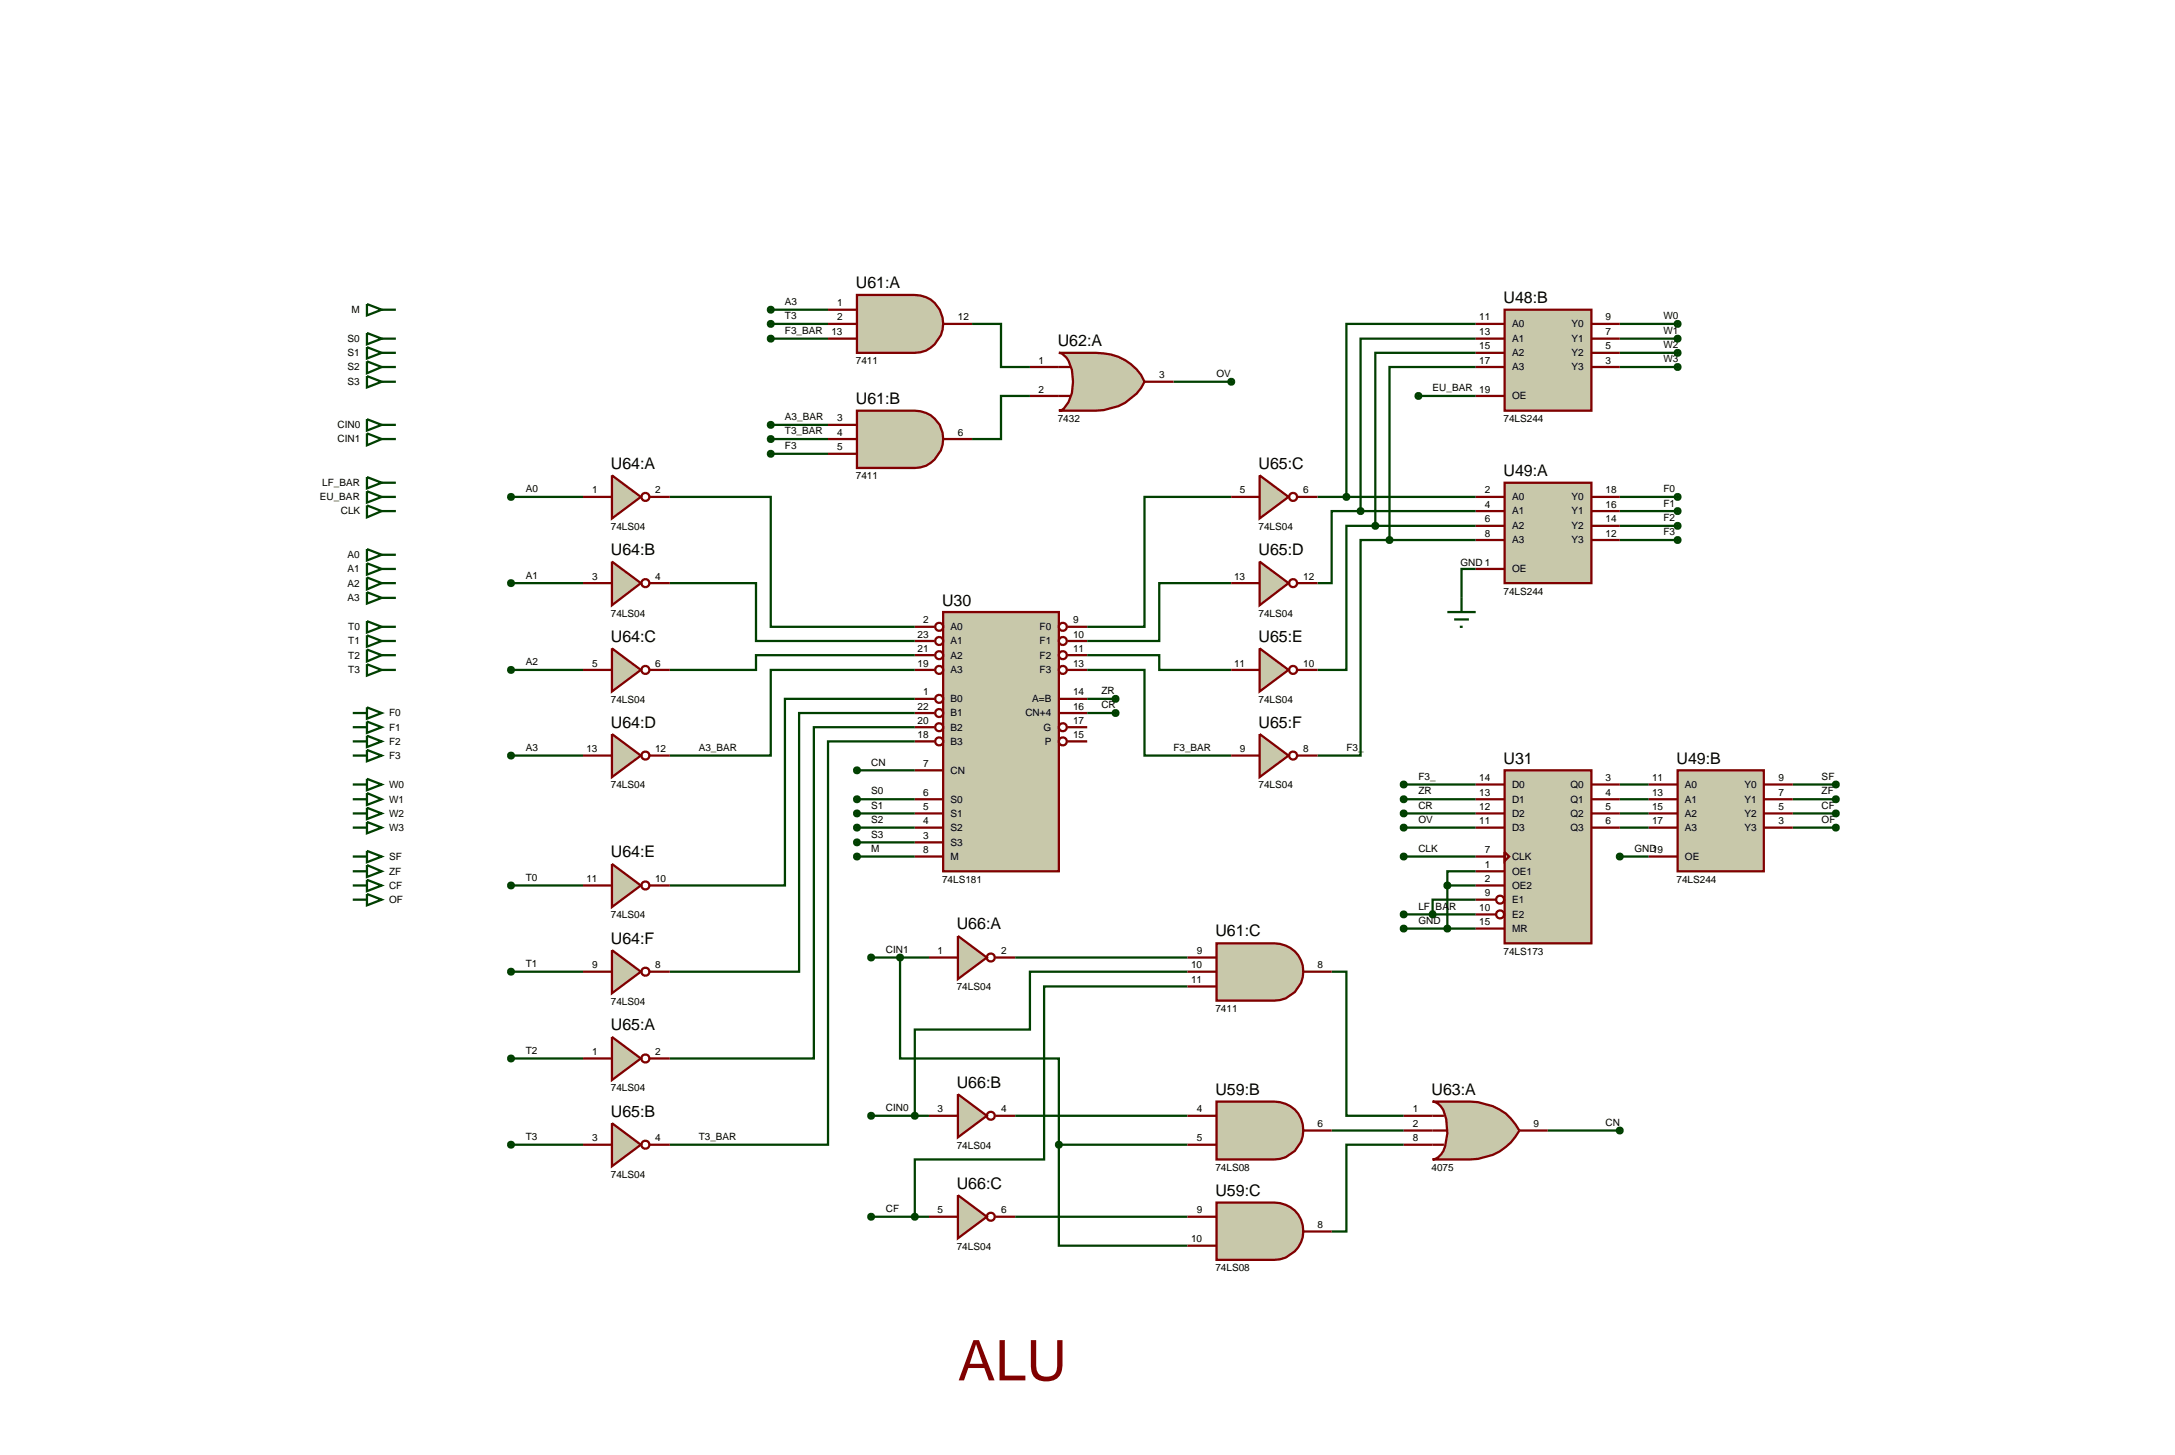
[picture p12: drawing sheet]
<svg xmlns="http://www.w3.org/2000/svg" width="384mm" height="257mm" viewBox="0 0 384 257" stroke-linecap="round" stroke-linejoin="round" font-family="sans-serif">
<g fill="none" stroke="#004000" stroke-width=".4">
<path d="M64.7 58.7l2.6 1-2.6 1zM64.7 53.6l2.6 1-2.6 1zM67.3 59.7h2.5M67.3 54.6h2.5M135.9 57.1h10.1M135.9 59.7h10.1M135.9 54.6h10.1M171.4 57.1h5.1v7.6h5.1M260.2 57.1h-22.8v30.5M260.2 59.7h-20.3v30.4M285.6 57.1h10.2M285.6 59.7h10.2"/>
<path d="M64.7 61.2l2.6 1-2.6 1zM64.7 63.7l2.6 1-2.6 1.1zM64.7 66.3l2.6 1-2.6 1zM64.7 73.9l2.6 1-2.6 1zM64.7 76.4l2.6 1-2.6 1.1zM67.3 62.2h2.5M67.3 64.7h2.5M67.3 67.3h2.5M67.3 74.9h2.5M67.3 77.4h2.5M135.9 74.9h10.1M135.9 77.4h10.1"/>
<path d="M181.6 69.8h-5.1v7.6h-5.1M206.9 67.3h10.2M250.1 69.8h10.1M260.2 62.2h-17.7v30.5M260.2 64.7h-15.2v30.5M285.6 62.2h10.2M285.6 64.7h10.2M64.7 84.1l2.6 1-2.6 1zM64.7 86.6l2.6 1-2.6 1zM64.7 89.1l2.6 1-2.6 1.1zM64.7 96.8l2.6 1-2.6 1zM64.7 99.3l2.6 1-2.6 1z"/>
<path d="M67.3 87.6h2.5M67.3 90.1h2.5M67.3 85.1h2.5M67.3 97.8h2.5M90.1 87.6h12.7M118.1 87.6h17.8v22.9h25.4M135.9 80h10.1M217.1 87.6h-15.3v22.9h-10.1M232.3 87.6h27.9M239.9 90.1h-5.1v12.7h-2.5M239.9 90.1h20.3M242.5 92.7h-5.1v25.4h-5.1"/>
<path d="M242.5 92.7h17.7M245 95.2h-5.1v38h-7.6M245 95.2h15.2M285.6 87.6h10.2M285.6 90.1h10.2M285.6 92.7h10.2M285.6 95.2h10.2M64.7 101.8l2.6 1-2.6 1.1zM64.7 104.4l2.6 1-2.6 1zM64.7 109.5l2.6 1-2.6 1zM64.7 112l2.6 1-2.6 1zM64.7 114.5l2.6 1-2.6 1.1z"/>
<path d="M64.7 117.1l2.6 1-2.6 1zM67.3 102.8h2.5M67.3 118.1h2.5M67.3 100.3h2.5M67.3 105.4h2.5M67.3 110.5h2.5M67.3 113h2.5M67.3 115.5h2.5M90.1 102.8h12.7M90.1 118.1h12.7M118.1 102.8h15.2v10.2h28M161.3 115.5h-28v2.6h-15.2"/>
<path d="M161.3 118.1h-25.4v15.1h-17.8M191.7 115.5h12.7v2.6h12.7M191.7 118.1h10.1v15.1h15.3M217.1 102.8h-12.7v10.2h-12.7M260.2 100.3h-2.5v5.1M62.2 133.2h2.5M62.2 125.7h2.5M62.2 138.3h2.5M62.2 128.2h2.5M62.2 130.7h2.5M64.7 124.7l2.6 1-2.6 1zM64.7 127.2l2.6 1-2.6 1z"/>
<path d="M64.7 129.7l2.6 1-2.6 1zM64.7 132.2l2.6 1-2.6 1zM64.7 137.3l2.6 1-2.6 1zM64.7 139.8l2.6 1.1-2.6 1zM90.1 133.2h12.7M151.1 135.8h10.2M161.3 123.2h-22.9v32.9h-20.3M161.3 125.7h-20.4v45.6h-22.8M161.3 128.2h-17.8v58.4h-25.4M161.3 130.7h-15.3v71.1h-27.9M191.7 123.2h5M191.7 125.7h5"/>
<path d="M247.5 138.3h12.7M285.6 138.3h5.1M316.1 138.3h7.6M62.2 156.1h2.5M62.2 140.9h2.5M62.2 143.4h2.5M62.2 145.9h2.5M62.2 151h2.5M62.2 153.6h2.5M62.2 158.6h2.5M64.7 142.4l2.6 1-2.6 1zM64.7 144.9l2.6 1-2.6 1z"/>
<path d="M64.7 150l2.6 1-2.6 1zM64.7 152.5l2.6 1.1-2.6 1zM64.7 155.1l2.6 1-2.6 1zM64.7 157.6l2.6 1-2.6 1zM90.1 156.1h12.7M151.1 140.9h10.2M151.1 143.4h10.2M151.1 145.9h10.2M151.1 148.5h10.2M151.1 151h10.2M247.5 140.9h12.7M247.5 143.4h12.7"/>
<path d="M247.5 145.9h12.7M247.5 151h12.7M255.2 156.1h5M255.2 156.1v7.6M260.2 153.6h-5v2.5M260.2 158.6h-7.6v2.6M285.6 140.9h5.1M285.6 143.4h5.1M285.6 145.9h5.1M285.6 151h5.1M316.1 140.9h7.6M316.1 143.4h7.6"/>
<path d="M316.1 145.9h7.6M90.1 171.3h12.7M153.6 168.8h10.2M158.7 168.8v17.8h28v15.2M179 168.8h30.4M209.4 171.3h-27.8v10.2h-20.3v15.2M209.4 173.9h-25.3v30.5h-22.8v10.1M234.8 171.3h2.6v25.4h10.1M247.5 163.7h12.7M247.5 161.2h12.7M90.1 186.6h12.7M153.6 196.7h10.2"/>
<path d="M179 196.7h30.4M234.8 199.3h12.7M272.9 199.3h12.7M90.1 201.8h12.7M153.6 214.5h10.2M179 214.5h30.4M186.7 201.8v17.8h22.7M186.7 201.8h22.7M247.5 201.8h-10.1v15.3h-2.6"/>
</g>
<path d="M166.3 107.9h20.4v45.7h-20.4z" fill="#c8c8aa" stroke="#800000" stroke-width=".4"/>
<g fill="none" stroke="#800000" stroke-width=".4">
<path d="M161.3 110.5h3.5M161.3 113h3.5M161.3 115.5h3.5M161.3 118.1h3.5M188.2 110.5h3.5M188.2 113h3.5M188.2 115.5h3.5M188.2 118.1h3.5M161.3 123.2h3.5M161.3 125.7h3.5M161.3 128.2h3.5M161.3 130.7h3.5"/>
<path d="M161.3 135.8h5M186.7 123.2h5M186.7 125.7h5M188.2 128.2h3.5M188.2 130.7h3.5M161.3 140.9h5M161.3 143.4h5M161.3 145.9h5M161.3 148.5h5M161.3 151h5"/>
<circle cx="165.6" cy="115.5" r=".7"/>
<circle cx="165.6" cy="118.1" r=".7"/>
<circle cx="165.6" cy="113" r=".7"/>
<circle cx="165.6" cy="110.5" r=".7"/>
<circle cx="187.4" cy="115.5" r=".7"/>
<circle cx="187.4" cy="118.1" r=".7"/>
<circle cx="187.4" cy="113" r=".7"/>
<circle cx="187.4" cy="110.5" r=".7"/>
<circle cx="165.6" cy="128.2" r=".7"/>
<circle cx="165.6" cy="130.7" r=".7"/>
<circle cx="165.6" cy="125.7" r=".7"/>
<circle cx="165.6" cy="123.2" r=".7"/>
<circle cx="187.4" cy="128.2" r=".7"/>
<circle cx="187.4" cy="130.7" r=".7"/>
</g>
<path d="M107.9 83.8l5.1 3.8-5.1 3.8z" fill="#c8c8aa" stroke="#800000" stroke-width=".4"/>
<g fill="none" stroke="#800000" stroke-width=".4">
<path d="M102.8 87.6h5.1M114.5 87.6h3.6"/>
<circle cx="113.8" cy="87.6" r=".7"/>
</g>
<path d="M107.9 99l5.1 3.8-5.1 3.9z" fill="#c8c8aa" stroke="#800000" stroke-width=".4"/>
<g fill="none" stroke="#800000" stroke-width=".4">
<path d="M102.8 102.8h5.1M114.5 102.8h3.6"/>
<circle cx="113.8" cy="102.8" r=".7"/>
</g>
<path d="M107.9 114.3l5.1 3.8-5.1 3.8z" fill="#c8c8aa" stroke="#800000" stroke-width=".4"/>
<g fill="none" stroke="#800000" stroke-width=".4">
<path d="M102.8 118.1h5.1M114.5 118.1h3.6"/>
<circle cx="113.8" cy="118.1" r=".7"/>
</g>
<path d="M107.9 129.4l5.1 3.8-5.1 3.8z" fill="#c8c8aa" stroke="#800000" stroke-width=".4"/>
<g fill="none" stroke="#800000" stroke-width=".4">
<path d="M102.8 133.2h5.1M114.5 133.2h3.6"/>
<circle cx="113.8" cy="133.2" r=".7"/>
</g>
<path d="M107.9 152.3l5.1 3.8-5.1 3.8z" fill="#c8c8aa" stroke="#800000" stroke-width=".4"/>
<g fill="none" stroke="#800000" stroke-width=".4">
<path d="M102.8 156.1h5.1M114.5 156.1h3.6"/>
<circle cx="113.8" cy="156.1" r=".7"/>
</g>
<path d="M107.9 167.5l5.1 3.8-5.1 3.8z" fill="#c8c8aa" stroke="#800000" stroke-width=".4"/>
<g fill="none" stroke="#800000" stroke-width=".4">
<path d="M102.8 171.3h5.1M114.5 171.3h3.6"/>
<circle cx="113.8" cy="171.3" r=".7"/>
</g>
<path d="M107.9 182.8l5.1 3.8-5.1 3.8z" fill="#c8c8aa" stroke="#800000" stroke-width=".4"/>
<g fill="none" stroke="#800000" stroke-width=".4">
<path d="M102.8 186.6h5.1M114.5 186.6h3.6"/>
<circle cx="113.8" cy="186.6" r=".7"/>
</g>
<path d="M107.9 198l5.1 3.8-5.1 3.8z" fill="#c8c8aa" stroke="#800000" stroke-width=".4"/>
<g fill="none" stroke="#800000" stroke-width=".4">
<path d="M102.8 201.8h5.1M114.5 201.8h3.6"/>
<circle cx="113.8" cy="201.8" r=".7"/>
</g>
<path d="M89.7 87.3l.4-.2-.5 .5zM90.1 87.1l.3 .1 .2 .4zM90.6 87.6l-.1 .3-.4 .2zM89.6 87.6l.5 .5-.4-.2z" fill="#004000" stroke="#004000" stroke-width=".4"/>
<path d="M89.6 87.6l.5-.5 .5 .5-.5 .5z" fill="#004000"/>
<path d="M89.7 102.5l.4-.2-.5 .5zM90.1 102.3l.3 .1 .2 .4zM90.1 103.3l.5-.5-.2 .4zM89.6 102.8l.5 .5-.3-.1z" fill="#004000" stroke="#004000" stroke-width=".4"/>
<path d="M89.6 102.8l.5-.5 .5 .5-.5 .5z" fill="#004000"/>
<path d="M89.7 117.8l.4-.2-.5 .5zM90.1 117.6l.3 .1 .2 .4zM90.1 118.6l.5-.5-.2 .4zM89.6 118.1l.5 .5-.3-.1z" fill="#004000" stroke="#004000" stroke-width=".4"/>
<path d="M89.6 118.1l.5-.5 .5 .5-.5 .5z" fill="#004000"/>
<path d="M89.7 132.9l.4-.2-.5 .5zM90.1 132.7l.3 .1 .2 .4zM90.6 133.2l-.1 .3-.4 .2zM89.6 133.2l.5 .5-.3-.1z" fill="#004000" stroke="#004000" stroke-width=".4"/>
<path d="M89.6 133.2l.5-.5 .5 .5-.5 .5z" fill="#004000"/>
<path d="M89.7 155.8l.4-.2-.5 .5zM90.1 155.6l.4 .2 .1 .3zM90.1 156.6l.5-.5-.2 .4zM89.6 156.1l.5 .5-.3-.1z" fill="#004000" stroke="#004000" stroke-width=".4"/>
<path d="M89.6 156.1l.5-.5 .5 .5-.5 .5z" fill="#004000"/>
<path d="M89.7 171l.4-.2-.5 .5zM90.1 170.8l.3 .1 .2 .4zM90.6 171.3l-.1 .3-.4 .2zM89.6 171.3l.5 .5-.3-.1z" fill="#004000" stroke="#004000" stroke-width=".4"/>
<path d="M89.6 171.3l.5-.5 .5 .5-.5 .5z" fill="#004000"/>
<path d="M89.7 186.3l.4-.2-.5 .5zM90.1 186.1l.3 .1 .2 .4zM90.6 186.6l-.1 .3-.4 .2zM89.6 186.6l.5 .5-.3-.1z" fill="#004000" stroke="#004000" stroke-width=".4"/>
<path d="M89.6 186.6l.5-.5 .5 .5-.5 .5z" fill="#004000"/>
<path d="M89.7 201.5l.4-.2-.5 .5zM90.1 201.3l.4 .2 .1 .3zM90.1 202.3l.5-.5-.2 .4zM89.6 201.8l.5 .5-.3-.1z" fill="#004000" stroke="#004000" stroke-width=".4"/>
<path d="M89.6 201.8l.5-.5 .5 .5-.5 .5z" fill="#004000"/>
<path d="M150.7 135.5l.4-.2-.5 .5zM151.1 135.3l.4 .2 .1 .3zM151.6 135.8l-.1 .3-.4 .2zM150.6 135.8l.5 .5-.4-.2z" fill="#004000" stroke="#004000" stroke-width=".4"/>
<path d="M150.6 135.8l.5-.5 .5 .5-.5 .5z" fill="#004000"/>
<path d="M150.8 140.5l.3-.1-.5 .5zM151.1 140.4l.3 .1 .2 .4zM151.6 140.9l-.1 .3-.4 .2zM150.6 140.9l.5 .5-.4-.2z" fill="#004000" stroke="#004000" stroke-width=".4"/>
<path d="M150.6 140.9l.5-.5 .5 .5-.5 .5z" fill="#004000"/>
<path d="M150.8 143l.3-.1-.5 .5zM151.1 142.9l.4 .2 .1 .3zM151.6 143.4l-.1 .3-.4 .2zM150.6 143.4l.5 .5-.4-.2z" fill="#004000" stroke="#004000" stroke-width=".4"/>
<path d="M151.1 142.9l.5 .5-.5 .5-.5-.5z" fill="#004000"/>
<path d="M150.8 145.5l.3-.1-.5 .5zM151.1 145.4l.3 .1 .2 .4zM151.6 145.9l-.1 .3-.4 .2zM150.6 145.9l.5 .5-.4-.2z" fill="#004000" stroke="#004000" stroke-width=".4"/>
<path d="M150.6 145.9l.5-.5 .5 .5-.5 .5z" fill="#004000"/>
<path d="M150.8 148.1l.3-.1-.5 .5zM151.1 148l.3 .1 .2 .4zM151.6 148.5l-.1 .3-.4 .2zM150.6 148.5l.5 .5-.4-.2z" fill="#004000" stroke="#004000" stroke-width=".4"/>
<path d="M150.6 148.5l.5-.5 .5 .5-.5 .5z" fill="#004000"/>
<path d="M150.7 150.7l.4-.2-.5 .5zM151.1 150.5l.4 .2 .1 .3zM151.6 151l-.1 .3-.4 .2zM150.6 151l.5 .5-.4-.2z" fill="#004000" stroke="#004000" stroke-width=".4"/>
<path d="M150.6 151l.5-.5 .5 .5-.5 .5z" fill="#004000"/>
<path d="M222.1 83.8l5.1 3.8-5.1 3.8z" fill="#c8c8aa" stroke="#800000" stroke-width=".4"/>
<g fill="none" stroke="#800000" stroke-width=".4">
<path d="M217.1 87.6h5M228.7 87.6h3.6"/>
<circle cx="228" cy="87.6" r=".7"/>
</g>
<path d="M222.1 99l5.1 3.8-5.1 3.9z" fill="#c8c8aa" stroke="#800000" stroke-width=".4"/>
<g fill="none" stroke="#800000" stroke-width=".4">
<path d="M217.1 102.8h5M228.7 102.8h3.6"/>
<circle cx="228" cy="102.8" r=".7"/>
</g>
<path d="M222.1 114.3l5.1 3.8-5.1 3.8z" fill="#c8c8aa" stroke="#800000" stroke-width=".4"/>
<g fill="none" stroke="#800000" stroke-width=".4">
<path d="M217.1 118.1h5M228.7 118.1h3.6"/>
<circle cx="228" cy="118.1" r=".7"/>
</g>
<path d="M222.1 129.4l5.1 3.8-5.1 3.8z" fill="#c8c8aa" stroke="#800000" stroke-width=".4"/>
<g fill="none" stroke="#800000" stroke-width=".4">
<path d="M217.1 133.2h5M228.7 133.2h3.6"/>
<circle cx="228" cy="133.2" r=".7"/>
</g>
<path d="M196.3 122.9l.4-.2-.5 .5zM196.7 122.7l.4 .2 .1 .3zM196.7 123.7l.5-.5-.1 .3zM196.2 123.2l.5 .5-.3-.1z" fill="#004000" stroke="#004000" stroke-width=".4"/>
<path d="M196.2 123.2l.5-.5 .5 .5-.5 .5z" fill="#004000"/>
<path d="M196.3 125.4l.4-.2-.5 .5zM196.7 125.2l.4 .2 .1 .3zM197.2 125.7l-.1 .3-.4 .2zM196.2 125.7l.5 .5-.4-.2z" fill="#004000" stroke="#004000" stroke-width=".4"/>
<path d="M196.2 125.7l.5-.5 .5 .5-.5 .5z" fill="#004000"/>
<path d="M265.3 85.1h15.3v17.7h-15.3z" fill="#c8c8aa" stroke="#800000" stroke-width=".4"/>
<path d="M260.2 87.6h5.1M260.2 90.1h5.1M260.2 92.7h5.1M260.2 95.2h5.1M280.6 87.6h5M280.6 90.1h5M280.6 92.7h5M280.6 95.2h5M260.2 100.3h5.1" fill="none" stroke="#800000" stroke-width=".4"/>
<path d="M265.3 54.6h15.3v17.8h-15.3z" fill="#c8c8aa" stroke="#800000" stroke-width=".4"/>
<path d="M260.2 57.1h5.1M260.2 59.7h5.1M280.6 57.1h5M280.6 59.7h5M260.2 62.2h5.1M260.2 64.7h5.1M260.2 69.8h5.1M280.6 62.2h5M280.6 64.7h5" fill="none" stroke="#800000" stroke-width=".4"/>
<path d="M237.1 87.2l.3-.1-.5 .5zM237.4 87.1l.4 .2 .1 .3zM237.9 87.6l-.1 .3-.4 .2zM236.9 87.6l.5 .5-.3-.1z" fill="#004000" stroke="#004000" stroke-width=".4"/>
<path d="M236.9 87.6l.5-.5 .5 .5-.5 .5z" fill="#004000"/>
<path d="M239.5 89.8l.4-.2-.5 .5zM239.9 89.6l.3 .1 .2 .4zM239.9 90.6l.5-.5-.2 .4zM239.4 90.1l.5 .5-.4-.2z" fill="#004000" stroke="#004000" stroke-width=".4"/>
<path d="M239.9 89.6l.5 .5-.5 .5-.5-.5z" fill="#004000"/>
<path d="M242.1 92.4l.4-.2-.5 .5zM242.5 92.2l.3 .1 .2 .4zM242.5 93.2l.5-.5-.2 .4zM242 92.7l.5 .5-.3-.1z" fill="#004000" stroke="#004000" stroke-width=".4"/>
<path d="M242 92.7l.5-.5 .5 .5-.5 .5z" fill="#004000"/>
<path d="M244.7 94.8l.3-.1-.5 .5zM245 94.7l.4 .2 .1 .3zM245 95.7l.5-.5-.2 .4zM244.5 95.2l.5 .5-.4-.2z" fill="#004000" stroke="#004000" stroke-width=".4"/>
<path d="M245 94.7l.5 .5-.5 .5-.5-.5z" fill="#004000"/>
<path d="M295.5 56.7l.3-.1-.5 .5zM295.8 56.6l.3 .1 .2 .4zM295.8 57.6l.5-.5-.2 .4zM295.3 57.1l.5 .5-.4-.2z" fill="#004000" stroke="#004000" stroke-width=".4"/>
<path d="M295.8 56.6l.5 .5-.5 .5-.5-.5z" fill="#004000"/>
<path d="M295.5 59.3l.3-.1-.5 .5zM295.8 59.2l.3 .1 .2 .4zM295.8 60.2l.5-.5-.2 .4zM295.3 59.7l.5 .5-.4-.2z" fill="#004000" stroke="#004000" stroke-width=".4"/>
<path d="M295.8 59.2l.5 .5-.5 .5-.5-.5z" fill="#004000"/>
<path d="M295.5 61.8l.3-.1-.5 .5zM295.8 61.7l.3 .1 .2 .4zM295.8 62.7l.5-.5-.2 .4zM295.3 62.2l.5 .5-.4-.2z" fill="#004000" stroke="#004000" stroke-width=".4"/>
<path d="M295.8 61.7l.5 .5-.5 .5-.5-.5z" fill="#004000"/>
<path d="M295.5 64.3l.3-.1-.5 .5zM295.8 64.2l.3 .1 .2 .4zM295.8 65.2l.5-.5-.2 .4zM295.3 64.7l.5 .5-.4-.2z" fill="#004000" stroke="#004000" stroke-width=".4"/>
<path d="M295.3 64.7l.5-.5 .5 .5-.5 .5z" fill="#004000"/>
<path d="M295.4 87.3l.4-.2-.5 .5zM295.8 87.1l.3 .1 .2 .4zM295.8 88.1l.5-.5-.1 .3zM295.3 87.6l.5 .5-.4-.2z" fill="#004000" stroke="#004000" stroke-width=".4"/>
<path d="M295.3 87.6l.5-.5 .5 .5-.5 .5z" fill="#004000"/>
<path d="M295.4 89.8l.4-.2-.5 .5zM295.8 89.6l.3 .1 .2 .4zM295.8 90.6l.5-.5-.2 .4zM295.3 90.1l.5 .5-.4-.2z" fill="#004000" stroke="#004000" stroke-width=".4"/>
<path d="M295.3 90.1l.5-.5 .5 .5-.5 .5z" fill="#004000"/>
<path d="M295.4 92.4l.4-.2-.5 .5zM295.8 92.2l.3 .1 .2 .4zM295.8 93.2l.5-.5-.2 .4zM295.3 92.7l.5 .5-.4-.2z" fill="#004000" stroke="#004000" stroke-width=".4"/>
<path d="M295.3 92.7l.5-.5 .5 .5-.5 .5z" fill="#004000"/>
<path d="M295.5 94.8l.3-.1-.5 .5zM295.8 94.7l.4 .2 .1 .3zM295.8 95.7l.5-.5-.2 .4zM295.3 95.2l.5 .5-.4-.2z" fill="#004000" stroke="#004000" stroke-width=".4"/>
<path d="M295.8 94.7l.5 .5-.5 .5-.5-.5z" fill="#004000"/>
<path d="M249.8 69.4l.3-.1-.5 .5zM250.1 69.3l.4 .2 .1 .3zM250.6 69.8l-.1 .3-.4 .2zM249.6 69.8l.5 .5-.3-.1z" fill="#004000" stroke="#004000" stroke-width=".4"/>
<path d="M250.1 69.3l.5 .5-.5 .5-.5-.5z" fill="#004000"/>
<path d="M255.2 107.9h5M256.4 109.2h2.6M257.4 110.5h.5M257.7 105.4v2.5" fill="none" stroke="#004000" stroke-width=".4"/>
<path d="M151.1 52h10.2a5.1 5.1 0 0 1 5 5.1 5.1 5.1 0 0 1-5 5.1h-10.2z" fill="#c8c8aa" stroke="#800000" stroke-width=".4"/>
<path d="M146 54.6h5.1M146 57.1h5.1M146 59.7h5.1M166.3 57.1h5.1" fill="none" stroke="#800000" stroke-width=".4"/>
<path d="M151.1 72.4h10.2a5.1 5.1 0 0 1 5 5.1 5.1 5.1 0 0 1-5 5h-10.2z" fill="#c8c8aa" stroke="#800000" stroke-width=".4"/>
<path d="M146 74.9h5.1M146 77.4h5.1M166.3 77.4h5.1M146 80h5.1" fill="none" stroke="#800000" stroke-width=".4"/>
<path d="M186.7 62.2h6.5a8.9 8.9 0 0 1 8.6 5.1 9.3 9.3 0 0 1-8.6 5.1h-6.5l.5-.1a5.7 5.7 0 0 0 2-5l-.2-2.1-.6-1.6-.4-.6-.8-.7z" fill="#c8c8aa" stroke="#800000" stroke-width=".4"/>
<path d="M181.6 64.7h7.1M181.6 69.8h7.1M201.8 67.3h5.1" fill="none" stroke="#800000" stroke-width=".4"/>
<path d="M216.7 67l.4-.2-.5 .5zM217.1 66.8l.3 .1 .2 .4zM217.6 67.3l-.2 .4-.3 .1zM216.6 67.3l.5 .5-.3-.1z" fill="#004000" stroke="#004000" stroke-width=".4"/>
<path d="M216.6 67.3l.5-.5 .5 .5-.5 .5z" fill="#004000"/>
<path d="M135.6 54.2l.3-.1-.5 .5zM135.9 54.1l.3 .1 .2 .4zM135.9 55.1l.5-.5-.2 .4zM135.4 54.6l.5 .5-.3-.1z" fill="#004000" stroke="#004000" stroke-width=".4"/>
<path d="M135.4 54.6l.5-.5 .5 .5-.5 .5z" fill="#004000"/>
<path d="M135.6 56.7l.3-.1-.5 .5zM135.9 56.6l.3 .1 .2 .4zM135.9 57.6l.5-.5-.2 .4zM135.4 57.1l.5 .5-.3-.1z" fill="#004000" stroke="#004000" stroke-width=".4"/>
<path d="M135.9 56.6l.5 .5-.5 .5-.5-.5z" fill="#004000"/>
<path d="M135.6 59.3l.3-.1-.5 .5zM135.9 59.2l.3 .1 .2 .4zM135.9 60.2l.5-.5-.2 .4zM135.4 59.7l.5 .5-.3-.1z" fill="#004000" stroke="#004000" stroke-width=".4"/>
<path d="M135.9 59.2l.5 .5-.5 .5-.5-.5z" fill="#004000"/>
<path d="M135.6 74.5l.3-.1-.5 .5zM135.9 74.4l.3 .1 .2 .4zM135.9 75.4l.5-.5-.2 .4zM135.4 74.9l.5 .5-.4-.2z" fill="#004000" stroke="#004000" stroke-width=".4"/>
<path d="M135.9 74.4l.5 .5-.5 .5-.5-.5z" fill="#004000"/>
<path d="M135.6 77l.3-.1-.5 .5zM135.9 76.9l.3 .1 .2 .4zM135.9 77.9l.5-.5-.2 .4zM135.4 77.4l.5 .5-.4-.2z" fill="#004000" stroke="#004000" stroke-width=".4"/>
<path d="M135.4 77.4l.5-.5 .5 .5-.5 .5z" fill="#004000"/>
<path d="M135.5 79.7l.4-.2-.5 .5zM135.9 79.5l.3 .1 .2 .4zM135.9 80.5l.5-.5-.2 .4zM135.4 80l.5 .5-.4-.2z" fill="#004000" stroke="#004000" stroke-width=".4"/>
<path d="M135.4 80l.5-.5 .5 .5-.5 .5z" fill="#004000"/>
<path d="M168.9 165l5.1 3.8-5.1 3.8z" fill="#c8c8aa" stroke="#800000" stroke-width=".4"/>
<g fill="none" stroke="#800000" stroke-width=".4">
<path d="M163.8 168.8h5.1M175.5 168.8h3.5"/>
<circle cx="174.7" cy="168.8" r=".7"/>
</g>
<path d="M168.9 192.9l5.1 3.8-5.1 3.8z" fill="#c8c8aa" stroke="#800000" stroke-width=".4"/>
<g fill="none" stroke="#800000" stroke-width=".4">
<path d="M163.8 196.7h5.1M175.5 196.7h3.5"/>
<circle cx="174.7" cy="196.7" r=".7"/>
</g>
<path d="M153.2 196.4l.4-.2-.5 .5zM153.6 196.2l.3 .1 .2 .4zM154.1 196.7l-.1 .3-.4 .2zM153.1 196.7l.5 .5-.3-.1z" fill="#004000" stroke="#004000" stroke-width=".4"/>
<path d="M153.1 196.7l.5-.5 .5 .5-.5 .5z" fill="#004000"/>
<path d="M214.5 166.3h10.2a5.1 5.1 0 0 1 5.1 5.1 5.1 5.1 0 0 1-5.1 5h-10.2z" fill="#c8c8aa" stroke="#800000" stroke-width=".4"/>
<path d="M209.4 168.8h5.1M209.4 171.3h5.1M209.4 173.9h5.1M229.8 171.3h5" fill="none" stroke="#800000" stroke-width=".4"/>
<path d="M214.5 194.2h10.2a5.1 5.1 0 0 1 5.1 5.1 5.1 5.1 0 0 1-5.1 5.1h-10.2z" fill="#c8c8aa" stroke="#800000" stroke-width=".4"/>
<path d="M209.4 196.7h5.1M229.8 199.3h5M209.4 201.8h5.1" fill="none" stroke="#800000" stroke-width=".4"/>
<path d="M168.9 210.7l5.1 3.8-5.1 3.8z" fill="#c8c8aa" stroke="#800000" stroke-width=".4"/>
<g fill="none" stroke="#800000" stroke-width=".4">
<path d="M163.8 214.5h5.1M175.5 214.5h3.5"/>
<circle cx="174.7" cy="214.5" r=".7"/>
</g>
<path d="M153.2 214.2l.4-.2-.5 .5zM153.6 214l.4 .2 .1 .3zM154.1 214.5l-.2 .4-.3 .1zM153.1 214.5l.5 .5-.3-.1z" fill="#004000" stroke="#004000" stroke-width=".4"/>
<path d="M153.1 214.5l.5-.5 .5 .5-.5 .5z" fill="#004000"/>
<path d="M153.3 168.4l.3-.1-.5 .5zM153.6 168.3l.4 .2 .1 .3zM154.1 168.8l-.2 .4-.3 .1zM153.1 168.8l.5 .5-.3-.1z" fill="#004000" stroke="#004000" stroke-width=".4"/>
<path d="M153.1 168.8l.5-.5 .5 .5-.5 .5z" fill="#004000"/>
<path d="M214.5 212h10.2a5.1 5.1 0 0 1 5.1 5.1 5.1 5.1 0 0 1-5.1 5h-10.2z" fill="#c8c8aa" stroke="#800000" stroke-width=".4"/>
<path d="M209.4 214.5h5.1M209.4 219.6h5.1M229.8 217.1h5" fill="none" stroke="#800000" stroke-width=".4"/>
<path d="M161 196.3l.3-.1-.5 .5zM161.3 196.2l.3 .1 .2 .4zM161.8 196.7l-.2 .4-.3 .1zM160.8 196.7l.5 .5-.4-.2z" fill="#004000" stroke="#004000" stroke-width=".4"/>
<path d="M161.3 196.2l.5 .5-.5 .5-.5-.5z" fill="#004000"/>
<path d="M160.9 214.2l.4-.2-.5 .5zM161.3 214l.4 .2 .1 .3zM161.3 215l.5-.5-.2 .4zM160.8 214.5l.5 .5-.3-.1z" fill="#004000" stroke="#004000" stroke-width=".4"/>
<path d="M161.3 214l.5 .5-.5 .5-.5-.5z" fill="#004000"/>
<path d="M158.4 168.4l.3-.1-.5 .5zM158.7 168.3l.3 .1 .2 .4zM158.7 169.3l.5-.5-.2 .4zM158.2 168.8l.5 .5-.3-.1z" fill="#004000" stroke="#004000" stroke-width=".4"/>
<path d="M158.7 168.3l.5 .5-.5 .5-.5-.5z" fill="#004000"/>
<path d="M186.3 201.5l.4-.2-.5 .5zM186.7 201.3l.4 .2 .1 .3zM186.7 202.3l.5-.5-.2 .4zM186.2 201.8l.5 .5-.3-.1z" fill="#004000" stroke="#004000" stroke-width=".4"/>
<path d="M186.2 201.8l.5-.5 .5 .5-.5 .5z" fill="#004000"/>
<path d="M252.6 194.2h6.6a9.6 9.6 0 0 1 8.7 5.1 9.8 9.8 0 0 1-8.7 5.1h-6.6a2.71 2.71 0 0 0 2.2-2.3 8.4 8.4 0 0 0-.7-7l-.5-.5-.5-.3z" fill="#c8c8aa" stroke="#800000" stroke-width=".4"/>
<path d="M247.5 196.7h7.1M247.5 199.3h7.7M267.9 199.3h5M247.5 201.8h7.1" fill="none" stroke="#800000" stroke-width=".4"/>
<path d="M285.2 199l.4-.2-.5 .5zM285.6 198.8l.4 .2 .1 .3zM286.1 199.3l-.1 .3-.4 .2zM285.1 199.3l.5 .5-.4-.2z" fill="#004000" stroke="#004000" stroke-width=".4"/>
<path d="M285.1 199.3l.5-.5 .5 .5-.5 .5z" fill="#004000"/>
<path d="M265.3 135.8h15.3v30.5h-15.3z" fill="#c8c8aa" stroke="#800000" stroke-width=".4"/>
<g fill="none" stroke="#800000" stroke-width=".4">
<path d="M260.2 138.3h5.1M280.6 138.3h5M260.2 140.9h5.1M260.2 143.4h5.1M260.2 145.9h5.1M260.2 151h5.1M260.2 153.6h5.1M260.2 156.1h5.1M260.2 158.6h3.6M265.3 150.2l.8 .8-.8 .8zM280.6 140.9h5M280.6 143.4h5"/>
<path d="M280.6 145.9h5M260.2 161.2h3.6M260.2 163.7h5.1"/>
<circle cx="264.5" cy="158.6" r=".7"/>
<circle cx="264.5" cy="161.2" r=".7"/>
</g>
<path d="M295.8 135.8h15.2v17.8h-15.2z" fill="#c8c8aa" stroke="#800000" stroke-width=".4"/>
<path d="M290.7 138.3h5.1M311 138.3h5.1M290.7 140.9h5.1M290.7 143.4h5.1M290.7 145.9h5.1M290.7 151h5.1M311 140.9h5.1M311 143.4h5.1M311 145.9h5.1" fill="none" stroke="#800000" stroke-width=".4"/>
<path d="M285.2 150.7l.4-.2-.5 .5zM285.6 150.5l.4 .2 .1 .3zM285.6 151.5l.5-.5-.1 .3zM285.1 151l.5 .5-.3-.1z" fill="#004000" stroke="#004000" stroke-width=".4"/>
<path d="M285.1 151l.5-.5 .5 .5-.5 .5z" fill="#004000"/>
<path d="M254.9 155.7l.3-.1-.5 .5zM255.2 155.6l.4 .2 .1 .3zM255.7 156.1l-.2 .4-.3 .1zM254.7 156.1l.5 .5-.3-.1z" fill="#004000" stroke="#004000" stroke-width=".4"/>
<path d="M255.2 155.6l.5 .5-.5 .5-.5-.5z" fill="#004000"/>
<path d="M254.8 163.4l.4-.2-.5 .5zM255.2 163.2l.4 .2 .1 .3zM255.7 163.7l-.2 .4-.3 .1zM254.7 163.7l.5 .5-.3-.1z" fill="#004000" stroke="#004000" stroke-width=".4"/>
<path d="M254.7 163.7l.5-.5 .5 .5-.5 .5z" fill="#004000"/>
<path d="M247.1 163.4l.4-.2-.5 .5zM247.5 163.2l.4 .2 .1 .3zM248 163.7l-.1 .3-.4 .2zM247 163.7l.5 .5-.3-.1z" fill="#004000" stroke="#004000" stroke-width=".4"/>
<path d="M247 163.7l.5-.5 .5 .5-.5 .5z" fill="#004000"/>
<path d="M252.2 160.9l.4-.2-.5 .5zM252.6 160.7l.3 .1 .2 .4zM253.1 161.2l-.2 .4-.3 .1zM252.1 161.2l.5 .5-.4-.2z" fill="#004000" stroke="#004000" stroke-width=".4"/>
<path d="M252.1 161.2l.5-.5 .5 .5-.5 .5z" fill="#004000"/>
<path d="M247.1 160.9l.4-.2-.5 .5zM247.5 160.7l.4 .2 .1 .3zM248 161.2l-.1 .3-.4 .2zM247 161.2l.5 .5-.4-.2z" fill="#004000" stroke="#004000" stroke-width=".4"/>
<path d="M247 161.2l.5-.5 .5 .5-.5 .5z" fill="#004000"/>
<path d="M247.1 150.7l.4-.2-.5 .5zM247.5 150.5l.4 .2 .1 .3zM248 151l-.1 .3-.4 .2zM247 151l.5 .5-.3-.1z" fill="#004000" stroke="#004000" stroke-width=".4"/>
<path d="M247 151l.5-.5 .5 .5-.5 .5z" fill="#004000"/>
<path d="M247.1 138l.4-.2-.5 .5zM247.5 137.8l.4 .2 .1 .3zM248 138.3l-.1 .3-.4 .2zM247 138.3l.5 .5-.3-.1z" fill="#004000" stroke="#004000" stroke-width=".4"/>
<path d="M247 138.3l.5-.5 .5 .5-.5 .5z" fill="#004000"/>
<path d="M247.1 140.6l.4-.2-.5 .5zM247.5 140.4l.4 .2 .1 .3zM248 140.9l-.1 .3-.4 .2zM247 140.9l.5 .5-.3-.1z" fill="#004000" stroke="#004000" stroke-width=".4"/>
<path d="M247 140.9l.5-.5 .5 .5-.5 .5z" fill="#004000"/>
<path d="M247.1 143.1l.4-.2-.5 .5zM247.5 142.9l.4 .2 .1 .3zM248 143.4l-.1 .3-.4 .2zM247 143.4l.5 .5-.3-.1z" fill="#004000" stroke="#004000" stroke-width=".4"/>
<path d="M247 143.4l.5-.5 .5 .5-.5 .5z" fill="#004000"/>
<path d="M247.1 145.6l.4-.2-.5 .5zM247.5 145.4l.4 .2 .1 .3zM248 145.9l-.1 .3-.4 .2zM247 145.9l.5 .5-.3-.1z" fill="#004000" stroke="#004000" stroke-width=".4"/>
<path d="M247 145.9l.5-.5 .5 .5-.5 .5z" fill="#004000"/>
<path d="M323.3 138l.4-.2-.5 .5zM323.7 137.8l.4 .2 .1 .3zM324.2 138.3l-.1 .3-.4 .2zM323.2 138.3l.5 .5-.3-.1z" fill="#004000" stroke="#004000" stroke-width=".4"/>
<path d="M323.2 138.3l.5-.5 .5 .5-.5 .5z" fill="#004000"/>
<path d="M323.3 140.6l.4-.2-.5 .5zM323.7 140.4l.4 .2 .1 .3zM324.2 140.9l-.1 .3-.4 .2zM323.2 140.9l.5 .5-.3-.1z" fill="#004000" stroke="#004000" stroke-width=".4"/>
<path d="M323.2 140.9l.5-.5 .5 .5-.5 .5z" fill="#004000"/>
<path d="M323.3 143.1l.4-.2-.5 .5zM323.7 142.9l.4 .2 .1 .3zM324.2 143.4l-.1 .3-.4 .2zM323.2 143.4l.5 .5-.3-.1z" fill="#004000" stroke="#004000" stroke-width=".4"/>
<path d="M323.2 143.4l.5-.5 .5 .5-.5 .5z" fill="#004000"/>
<path d="M323.3 145.6l.4-.2-.5 .5zM323.7 145.4l.4 .2 .1 .3zM324.2 145.9l-.1 .3-.4 .2zM323.2 145.9l.5 .5-.3-.1z" fill="#004000" stroke="#004000" stroke-width=".4"/>
<path d="M323.2 145.9l.5-.5 .5 .5-.5 .5z" fill="#004000"/>
<text font-size="9.9" fill="#800000" x="168.9" y="243.3">ALU</text>
<g font-size="2.8">
<text x="150.9" y="50.9">U61:A</text>
<text x="265.1" y="53.5">U48:B</text>
<text x="186.5" y="61.1">U62:A</text>
<text x="150.9" y="71.3">U61:B</text>
<text x="107.7" y="82.7">U64:A</text>
<text x="221.9" y="82.7">U65:C</text>
<text x="265.1" y="84">U49:A</text>
<text x="107.7" y="97.9">U64:B</text>
<text x="221.9" y="97.9">U65:D</text>
<text x="166.1" y="106.8">U30</text>
<text x="107.7" y="113.2">U64:C</text>
<text x="221.9" y="113.2">U65:E</text>
<text x="107.7" y="128.3">U64:D</text>
<text x="221.9" y="128.3">U65:F</text>
<text x="265.1" y="134.7">U31</text>
<text x="295.6" y="134.7">U49:B</text>
<text x="107.7" y="151.2">U64:E</text>
<text x="107.7" y="166.4">U64:F</text>
<text x="168.7" y="163.9">U66:A</text>
<text x="214.3" y="165.1">U61:C</text>
<text x="107.7" y="181.7">U65:A</text>
<text x="168.7" y="191.8">U66:B</text>
<text x="107.7" y="196.9">U65:B</text>
<text x="214.3" y="193.1">U59:B</text>
<text x="252.4" y="193.1">U63:A</text>
<text x="168.7" y="209.6">U66:C</text>
<text x="214.3" y="210.9">U59:C</text>
</g>
<g font-size="1.8">
<text x="138.4" y="53.8">A3</text>
<text x="147.6" y="54">1</text>
<text x="62" y="55.2">M</text>
<text x="138.4" y="56.3">T3</text>
<text x="138.4" y="58.9">F3_BAR</text>
<text x="146.6" y="59.1">13</text>
<text x="147.6" y="56.5">2</text>
<text x="168.9" y="56.5">12</text>
<text x="260.8" y="56.5">11</text>
<text x="260.8" y="59.1">13</text>
<text x="266.6" y="57.7">A0</text>
<text x="277.1" y="57.7">Y0</text>
<text x="283.1" y="56.5">9</text>
<text x="283.1" y="59.1">7</text>
<text x="293.3" y="56.3">W0</text>
<text x="293.3" y="58.9">W1</text>
<text x="61.3" y="60.3">S0</text>
<text x="61.3" y="62.8">S1</text>
<text x="61.3" y="65.3">S2</text>
<text x="150.9" y="64.2">7411</text>
<text x="183.1" y="64.1">1</text>
<text x="260.8" y="61.6">15</text>
<text x="260.8" y="64.1">17</text>
<text x="266.6" y="60.3">A1</text>
<text x="266.6" y="62.8">A2</text>
<text x="266.6" y="65.3">A3</text>
<text x="277.1" y="60.3">Y1</text>
<text x="277.1" y="62.8">Y2</text>
<text x="277.1" y="65.3">Y3</text>
<text x="283.1" y="61.6">5</text>
<text x="283.1" y="64.1">3</text>
<text x="293.3" y="61.4">W2</text>
<text x="293.3" y="63.9">W3</text>
<text x="61.3" y="67.9">S3</text>
<text x="183.1" y="69.2">2</text>
<text x="204.4" y="66.7">3</text>
<text x="214.5" y="66.5">OV</text>
<text x="252.6" y="69">EU_BAR 19</text>
<text x="266.6" y="70.4">OE</text>
<text x="59.5" y="75.5">CIN0</text>
<text x="59.5" y="78">CIN1</text>
<text x="138.4" y="74.1">A3_BAR</text>
<text x="138.4" y="76.6">T3_BAR</text>
<text x="147.6" y="74.3">3</text>
<text x="147.6" y="76.8">4</text>
<text x="168.9" y="76.8">6</text>
<text x="186.5" y="74.4">7432</text>
<text x="265.1" y="74.4">74LS244</text>
<text x="138.4" y="79.2">F3</text>
<text x="147.6" y="79.4">5</text>
<text x="56.4" y="88.2">EU_BAR</text>
<text x="56.8" y="85.7">LF_BAR</text>
<text x="92.7" y="86.8">A0</text>
<text x="104.4" y="87">1</text>
<text x="115.5" y="87">2</text>
<text x="150.9" y="84.5">7411</text>
<text x="218.6" y="87">5</text>
<text x="229.8" y="87">6</text>
<text x="261.8" y="87">2</text>
<text x="261.8" y="89.5">4</text>
<text x="266.6" y="88.2">A0</text>
<text x="277.1" y="88.2">Y0</text>
<text x="283.1" y="87">18</text>
<text x="283.1" y="89.5">16</text>
<text x="293.3" y="86.8">F0</text>
<text x="293.3" y="89.3">F1</text>
<text x="60.1" y="90.7">CLK</text>
<text x="107.7" y="93.4">74LS04</text>
<text x="221.9" y="93.4">74LS04</text>
<text x="261.8" y="92.1">6</text>
<text x="261.8" y="94.6">8</text>
<text x="266.6" y="90.7">A1</text>
<text x="266.6" y="93.3">A2</text>
<text x="266.6" y="95.8">A3</text>
<text x="277.1" y="90.7">Y1</text>
<text x="277.1" y="93.3">Y2</text>
<text x="277.1" y="95.8">Y3</text>
<text x="283.1" y="92.1">14</text>
<text x="283.1" y="94.6">12</text>
<text x="293.3" y="91.9">F2</text>
<text x="293.3" y="94.4">F3</text>
<text x="61.3" y="98.4">A0</text>
<text x="61.3" y="100.9">A1</text>
<text x="92.7" y="102">A1</text>
<text x="257.5" y="99.7">GND 1</text>
<text x="266.6" y="100.9">OE</text>
<text x="61.3" y="103.4">A2</text>
<text x="61.3" y="106">A3</text>
<text x="104.4" y="102.2">3</text>
<text x="115.5" y="102.2">4</text>
<text x="217.6" y="102.2">13</text>
<text x="229.8" y="102.2">12</text>
<text x="265.1" y="104.9">74LS244</text>
<text x="61.4" y="111.1">T0</text>
<text x="61.4" y="113.6">T1</text>
<text x="107.7" y="108.7">74LS04</text>
<text x="161.8" y="112.4">23</text>
<text x="162.8" y="109.9">2</text>
<text x="167.6" y="111.1">A0</text>
<text x="167.6" y="113.6">A1</text>
<text x="183.3" y="111.1">F0</text>
<text x="183.3" y="113.6">F1</text>
<text x="189.2" y="109.9">9</text>
<text x="189.2" y="112.4">10</text>
<text x="221.9" y="108.7">74LS04</text>
<text x="61.4" y="116.1">T2</text>
<text x="61.4" y="118.7">T3</text>
<text x="92.7" y="117.3">A2</text>
<text x="104.4" y="117.5">5</text>
<text x="115.5" y="117.5">6</text>
<text x="161.8" y="114.9">21</text>
<text x="161.8" y="117.5">19</text>
<text x="167.6" y="116.1">A2</text>
<text x="167.6" y="118.7">A3</text>
<text x="183.3" y="116.1">F2</text>
<text x="183.3" y="118.7">F3</text>
<text x="189.2" y="114.9">11</text>
<text x="189.2" y="117.5">13</text>
<text x="217.6" y="117.5">11</text>
<text x="229.8" y="117.5">10</text>
<text x="107.7" y="123.9">74LS04</text>
<text x="161.8" y="125.1">22</text>
<text x="162.8" y="122.6">1</text>
<text x="167.6" y="123.8">B0</text>
<text x="182" y="123.8">A=B</text>
<text x="189.2" y="122.6">14</text>
<text x="189.2" y="125.1">16</text>
<text x="194.2" y="122.4">ZR</text>
<text x="194.2" y="124.9">CR</text>
<text x="221.9" y="123.9">74LS04</text>
<text x="68.6" y="126.3">F0</text>
<text x="68.6" y="128.8">F1</text>
<text x="68.6" y="131.3">F2</text>
<text x="161.8" y="127.6">20</text>
<text x="161.8" y="130.1">18</text>
<text x="167.6" y="126.3">B1</text>
<text x="167.6" y="128.8">B2</text>
<text x="167.6" y="131.3">B3</text>
<text x="180.8" y="126.3">CN+4</text>
<text x="184" y="128.8">G</text>
<text x="184.2" y="131.3">P</text>
<text x="189.2" y="127.6">17</text>
<text x="189.2" y="130.1">15</text>
<text x="68.6" y="133.8">F3</text>
<text x="92.7" y="132.4">A3</text>
<text x="103.4" y="132.6">13</text>
<text x="115.5" y="132.6">12</text>
<text x="123.2" y="132.4">A3_BAR</text>
<text x="153.6" y="135">CN</text>
<text x="162.8" y="135.2">7</text>
<text x="167.6" y="136.4">CN</text>
<text x="206.9" y="132.4">F3_BAR</text>
<text x="218.6" y="132.6">9</text>
<text x="229.8" y="132.6">8</text>
<text x="237.4" y="132.4">F3_</text>
<text x="250.1" y="137.5">F3_</text>
<text x="260.8" y="137.7">14</text>
<text x="283.1" y="137.7">3</text>
<text x="291.3" y="137.7">11</text>
<text x="313.6" y="137.7">9</text>
<text x="321.2" y="137.5">SF</text>
<text x="68.6" y="138.9">W0</text>
<text x="68.6" y="141.5">W1</text>
<text x="68.6" y="144">W2</text>
<text x="107.7" y="139">74LS04</text>
<text x="153.6" y="140">S0</text>
<text x="153.6" y="142.6">S1</text>
<text x="162.8" y="140.3">6</text>
<text x="162.8" y="142.8">5</text>
<text x="167.6" y="141.5">S0</text>
<text x="167.6" y="144">S1</text>
<text x="221.9" y="139">74LS04</text>
<text x="250.1" y="140">ZR</text>
<text x="250.1" y="142.6">CR</text>
<text x="260.8" y="140.3">13</text>
<text x="260.8" y="142.8">12</text>
<text x="266.6" y="138.9">D0</text>
<text x="266.6" y="141.5">D1</text>
<text x="266.6" y="144">D2</text>
<text x="276.9" y="138.9">Q0</text>
<text x="276.9" y="141.5">Q1</text>
<text x="276.9" y="144">Q2</text>
<text x="283.1" y="140.3">4</text>
<text x="283.1" y="142.8">5</text>
<text x="291.3" y="140.3">13</text>
<text x="291.3" y="142.8">15</text>
<text x="297.1" y="138.9">A0</text>
<text x="297.1" y="141.5">A1</text>
<text x="297.1" y="144">A2</text>
<text x="307.6" y="138.9">Y0</text>
<text x="307.6" y="141.5">Y1</text>
<text x="307.6" y="144">Y2</text>
<text x="313.6" y="140.3">7</text>
<text x="313.6" y="142.8">5</text>
<text x="321.2" y="140">ZF</text>
<text x="321.2" y="142.6">CF</text>
<text x="68.6" y="146.5">W3</text>
<text x="153.6" y="145.1">S2</text>
<text x="153.6" y="147.7">S3</text>
<text x="162.8" y="145.3">4</text>
<text x="162.8" y="147.9">3</text>
<text x="167.6" y="146.5">S2</text>
<text x="167.6" y="149.1">S3</text>
<text x="250.1" y="145.1">OV</text>
<text x="260.8" y="145.3">11</text>
<text x="266.6" y="146.5">D3</text>
<text x="276.9" y="146.5">Q3</text>
<text x="283.1" y="145.3">6</text>
<text x="291.3" y="145.3">17</text>
<text x="297.1" y="146.5">A3</text>
<text x="307.6" y="146.5">Y3</text>
<text x="313.6" y="145.3">3</text>
<text x="321.2" y="145.1">OF</text>
<text x="68.6" y="151.6">SF</text>
<text x="68.6" y="154.2">ZF</text>
<text x="92.7" y="155.3">T0</text>
<text x="103.4" y="155.5">11</text>
<text x="115.5" y="155.5">10</text>
<text x="153.6" y="150.2">M</text>
<text x="162.8" y="150.4">8</text>
<text x="166.1" y="155.6">74LS181</text>
<text x="167.6" y="151.6">M</text>
<text x="250.1" y="150.2">CLK</text>
<text x="261.8" y="150.4">7</text>
<text x="261.8" y="153">1</text>
<text x="261.8" y="155.5">2</text>
<text x="266.6" y="151.6">CLK</text>
<text x="266.6" y="154.2">OE1</text>
<text x="288.2" y="150.2">GND</text>
<text x="291.3" y="150.4">19</text>
<text x="295.6" y="155.6">74LS244</text>
<text x="297.1" y="151.6">OE</text>
<text x="68.6" y="156.7">CF</text>
<text x="68.6" y="159.2">OF</text>
<text x="107.7" y="161.9">74LS04</text>
<text x="250.1" y="160.4">LF_BAR</text>
<text x="260.8" y="160.6">10</text>
<text x="261.8" y="158">9</text>
<text x="266.6" y="156.7">OE2</text>
<text x="266.6" y="159.2">E1</text>
<text x="266.6" y="161.8">E2</text>
<text x="156.2" y="168">CIN1</text>
<text x="250.1" y="162.9">GND</text>
<text x="260.8" y="163.1">15</text>
<text x="266.6" y="164.3">MR</text>
<text x="92.7" y="170.5">T1</text>
<text x="104.4" y="170.7">9</text>
<text x="115.5" y="170.7">8</text>
<text x="165.3" y="168.2">1</text>
<text x="176.5" y="168.2">2</text>
<text x="210" y="170.7">10</text>
<text x="210" y="173.3">11</text>
<text x="211" y="168.2">9</text>
<text x="232.3" y="170.7">8</text>
<text x="265.1" y="168.3">74LS173</text>
<text x="107.7" y="177.1">74LS04</text>
<text x="168.7" y="174.6">74LS04</text>
<text x="214.3" y="178.4">7411</text>
<text x="92.7" y="185.8">T2</text>
<text x="104.4" y="186">1</text>
<text x="115.5" y="186">2</text>
<text x="107.7" y="192.4">74LS04</text>
<text x="156.2" y="195.9">CIN0</text>
<text x="165.3" y="196.1">3</text>
<text x="176.5" y="196.1">4</text>
<text x="211" y="196.1">4</text>
<text x="249.1" y="196.1">1</text>
<text x="92.7" y="201">T3</text>
<text x="104.4" y="201.2">3</text>
<text x="115.5" y="201.2">4</text>
<text x="123.2" y="201">T3_BAR</text>
<text x="168.7" y="202.5">74LS04</text>
<text x="211" y="201.2">5</text>
<text x="232.3" y="198.7">6</text>
<text x="249.1" y="198.7">2</text>
<text x="249.1" y="201.2">8</text>
<text x="270.4" y="198.7">9</text>
<text x="283.1" y="198.5">CN</text>
<text x="107.7" y="207.6">74LS04</text>
<text x="214.3" y="206.4">74LS08</text>
<text x="252.4" y="206.4">4075</text>
<text x="156.2" y="213.7">CF</text>
<text x="165.3" y="213.9">5</text>
<text x="176.5" y="213.9">6</text>
<text x="211" y="213.9">9</text>
<text x="168.7" y="220.3">74LS04</text>
<text x="210" y="219">10</text>
<text x="232.3" y="216.5">8</text>
<text x="214.3" y="224.1">74LS08</text>
</g>
</svg>
